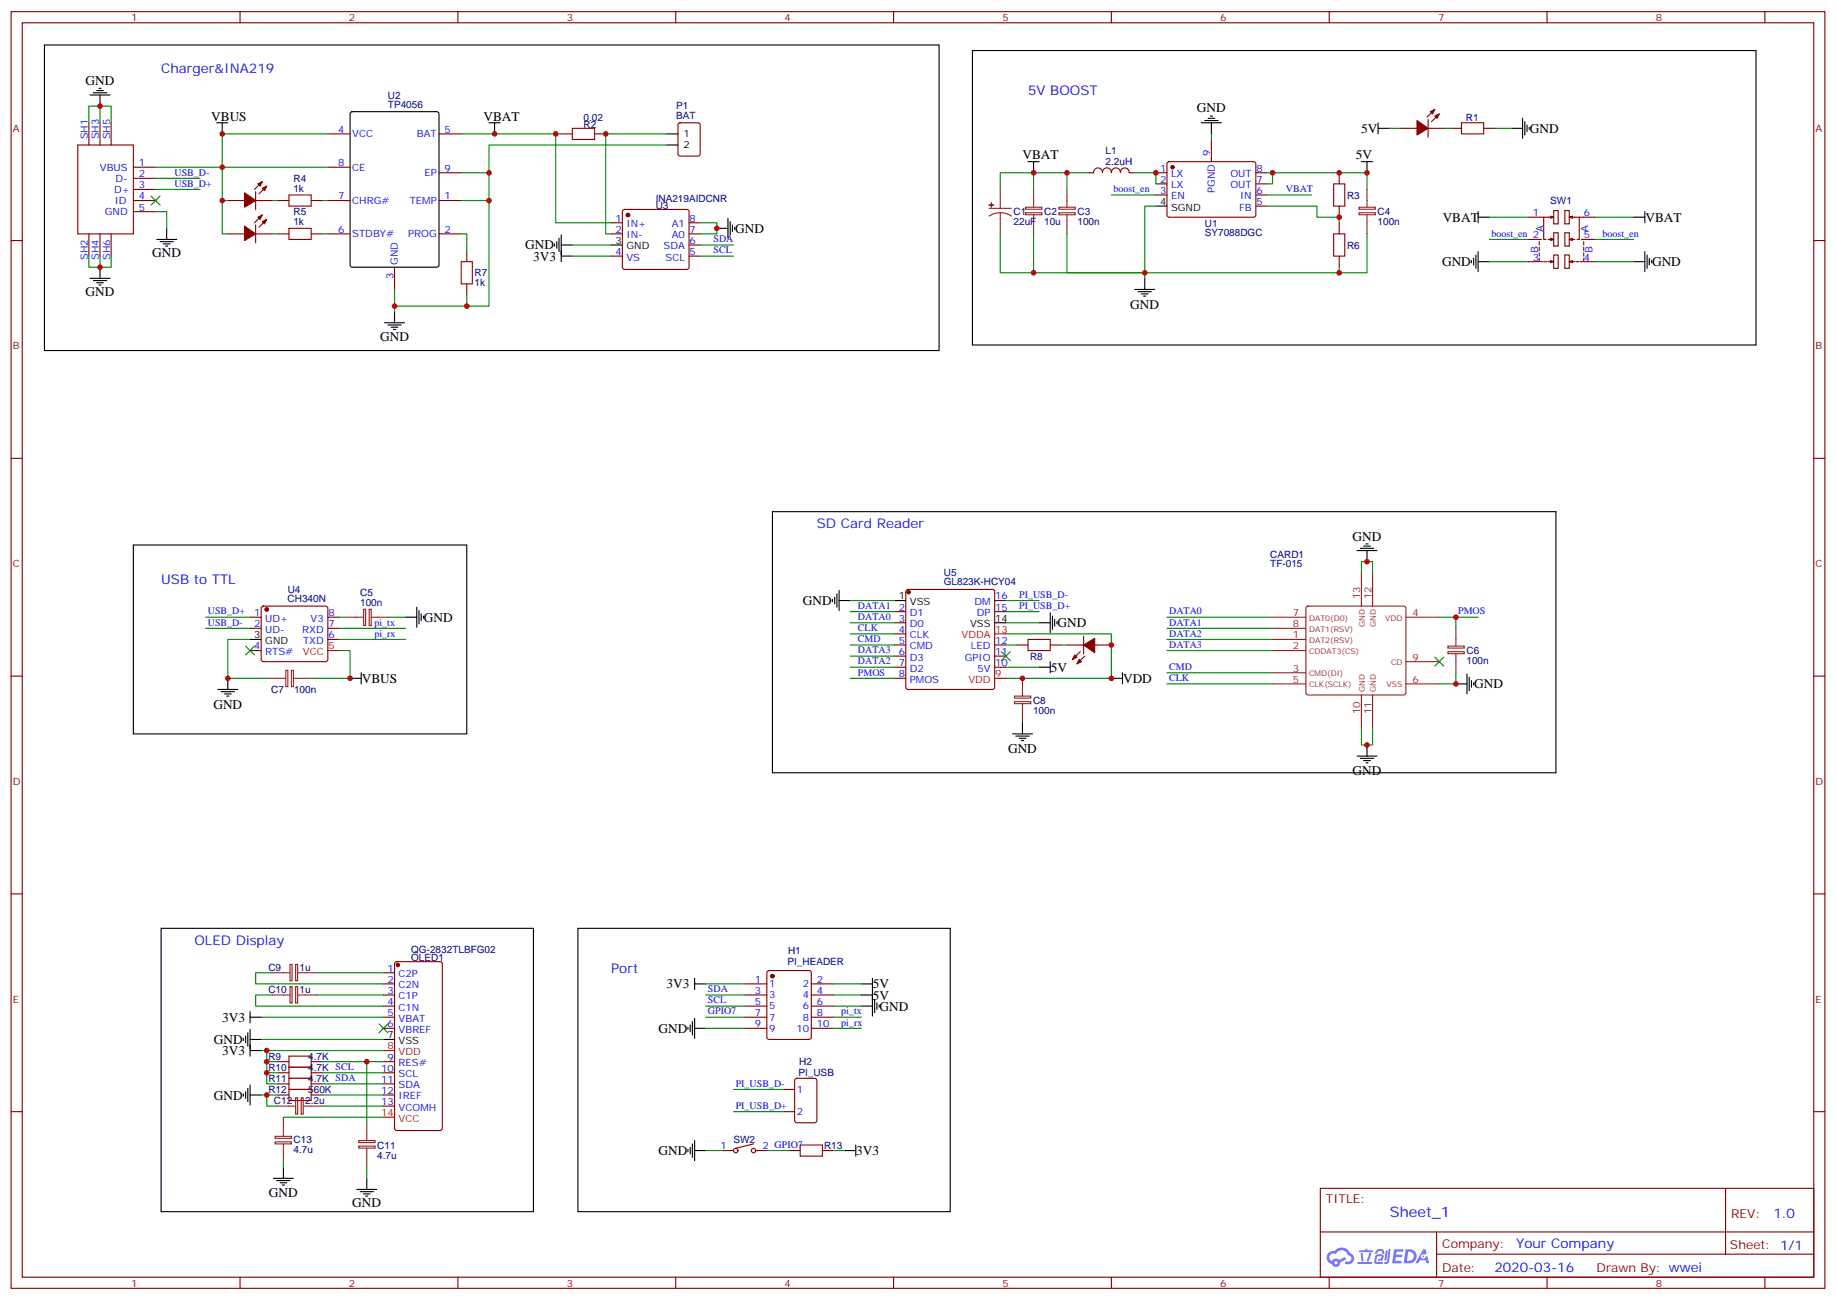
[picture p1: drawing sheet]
<svg xmlns="http://www.w3.org/2000/svg" width="583mm" height="413mm" viewBox="0 0 583 413" stroke-linecap="round" stroke-linejoin="round" font-family="sans-serif">
<path d="M14.1 14.3h284v97h-284zM308.7 16.1h248.7v93.4h-248.7zM42.3 173h105.9v60h-105.9zM245.2 162.5h248.7v82.9h-248.7zM51.2 294.7h118.1v90h-118.1zM183.4 294.7h118.2v90h-118.2z" fill="none" stroke="#000" stroke-width=".35"/>
<g fill="none" stroke="#870000" stroke-width=".35">
<path d="M3.5 3.7h575.8v405.3h-575.8zM7.1 7.2h568.6v398.3h-568.6zM76.2 3.7v3.5M145.3 3.7v3.5M214.5 3.7v3.5M283.6 3.7v3.5M352.8 3.7v3.5M421.9 3.7v3.5M491.1 3.7v3.5M560.2 3.7v3.5M3.5 76.4h3.6M575.7 76.4h3.6"/>
<path d="M3.5 145.5h3.6M575.7 145.5h3.6M3.5 214.7h3.6M575.7 214.7h3.6M3.5 283.8h3.6M575.7 283.8h3.6M3.5 353h3.6M575.7 353h3.6M419.1 377.3h156.6v28.2h-156.6zM547.7 377.3v20.9M419.1 391.1h156.5M456 398.2h119.6"/>
<path d="M456 391.1v14.2M76.2 405.5v3.5M145.3 405.5v3.5M214.5 405.5v3.5M283.6 405.5v3.5M352.8 405.5v3.5M421.9 405.5v3.5M491.1 405.5v3.5M560.2 405.5v3.5"/>
</g>
<g fill="#5487ff">
<path d="M442.5 396.6h2.6l.3 .2-.1 .6h-2l-.1 1h1.6l.4 .4-.4 .4-1.7-.1-.2 1.2 1.8 .1 .2 .3-.2 .4h-2.8z"/>
<path d="M451.8 396.7h.7l.3 1.3-.6 .3a.74 .74 0 0 0-1.1 .3 .74 .74 0 0 0 .5 1.1 .74 .74 0 0 0 .9-.7l.5-.3 .6 2.4h-.8l-.2-1h-1.9l-.5 1h-.9z"/>
<path d="M439.9 397.1h.6l-.4 2.9a.31 .31 0 0 1-.4 .3 .31 .31 0 0 1-.2-.3z"/>
<path d="M440.8 396.6h.6l-.5 4a.89 .89 0 0 1-.7 .7 .89 .89 0 0 1-.9-.3l1-.5z"/>
<path d="M437.2 396.8l.6-.2 1.1 .1 .5 1.4h-.5l-.5-.9h-.8l-.6 .9h-.6z"/>
<path d="M436.8 398.5l1.8-.2a1.04 1.04 0 0 1 .6 1.1 1.04 1.04 0 0 1-.9 .9h-.6a.29 .29 0 0 1-.3-.4 .29 .29 0 0 1 .3-.2h.7l.2-.8h-1.5l-.3 1.8h1.9a.29 .29 0 0 1 .3 .3 .29 .29 0 0 1-.3 .3h-2l-.4-.3 .2-2.1z"/>
<path d="M430.9 400.7h4.4a.3 .3 0 0 1 .3 .3 .3 .3 0 0 1-.3 .3h-4.3z"/>
<path d="M434.7 397.8h.6a4 4 0 0 1-1.2 2.8l-.2-.3z"/>
<path d="M431.9 397.8h.6l.3 2.4-.3 .3-.3-.2z"/>
<path d="M431.5 397h1.9l.2-.5h.5l-.1 .5h1.5a.29 .29 0 0 1 .3 .3 .29 .29 0 0 1-.3 .3h-3.9z"/>
<path d="M446.2 396.6l-.6 4.5h1.4a2.27 2.27 0 0 0 2.7-2.3 2.27 2.27 0 0 0-2.7-2.2zM447 397.4a1.5 1.5 0 0 1 1.8 1.6 1.5 1.5 0 0 1-1.9 1.3h-.3z"/>
<path d="M421.8 397.8a2.09 2.09 0 0 0 1 3.5 1.37 1.37 0 0 0 1.5 .9 1.37 1.37 0 0 0 1.1-1.4l1.9-1-.4-.7-1.8 1a1.4 1.4 0 0 0-2.3 .4 1.32 1.32 0 0 1-.7-1.9 1.32 1.32 0 0 1 2-.4 2.02 2.02 0 0 1 2-1.3 2.02 2.02 0 0 1 1.8 1.6 1.09 1.09 0 0 1 1 1.4 1.09 1.09 0 0 1-1.5 .7 .41 .41 0 0 0-.5 .3 .41 .41 0 0 0 .4 .5 1.89 1.89 0 0 0 2.4-1.2 1.89 1.89 0 0 0-1.2-2.4 2.98 2.98 0 0 0-5-.6l-1 .1zM423.6 400.9a.52 .52 0 0 1 1 0 .52 .52 0 0 1-1 0z"/>
<circle cx="451.8" cy="398.9" r=".28"/>
</g>
<g fill="none" stroke="#000" stroke-width=".35">
<path d="M28.6 30.2h6.3M29.6 29.5h4.3M30.7 28.8h2.1M31.4 28h.7M31.7 30.2v3.5M68.8 39h3.5M70.6 39v3.5M111.4 35.7l.4-.2h26.8l.7 .4v48.2l-.4 .7h-27.1l-.6-.4-.1-48.2zM155.2 39h3.5M157 39v3.5M381.4 39h6.3M382.4 38.3h4.2"/>
<path d="M383.5 37.6h2.1M384.2 36.9h.7M384.5 39v3.5M437.4 39v3.5M483.3 37.6v6.3M484 38.6v4.3M484.7 39.7v2.1M211.7 42.5h3.5M211.7 46h3.5M326.3 51.3h3.5M328.1 51.3v3.6M432.2 51.3h3.5"/>
<path d="M433.9 51.3v3.6M437.4 40.7h3.6M479.8 40.7h3.5M485.4 40.4v.7M49.7 76h6.4M50.8 76.7h4.2M51.9 77.4h2.1M52.6 78.1h.7M52.9 72.5v3.5M176 77.4v.7M176.7 76.7v2.1M177.4 75.7v4.2"/>
<path d="M178.2 77.8h3.5M178.2 74.6v8.5M194 77.8h3.6M227.5 72.5h3.6M231.1 69.3v6.4M231.8 70.4v4.2M232.5 71.4v2.2M233.2 72.1v.7M366.9 65.4h3.5M469.2 67.2v3.5M469.2 79.9v6.4M469.2 69h3.5"/>
<path d="M518.6 69h3.5M522.1 67.2v3.5M522.1 79.9v6.4M28.6 88.4h6.3M29.6 89.1h4.3M30.7 89.8h2.1M31.4 90.5h.7M31.7 84.8v3.6M125.2 99v3.5M178.2 81.3h3.5M360.2 91.9h6.3M361.2 92.6h4.3"/>
<path d="M362.3 93.3h2.1M363 94h.7M363.4 88.4v3.5M467.1 82.7v.7M467.8 82v2.1M468.5 81v4.2M469.2 83.1h3.5M518.6 83.1h3.5M522.8 81v4.2M523.5 82v2.1M524.2 82.7v.7M122.1 102.5h6.3"/>
<path d="M123.1 103.2h4.3M124.2 103.9h2.1M124.9 104.6h.7M430.7 174.8h6.4M431.8 174.1h4.2M432.9 173.4h2.1M433.6 172.7h.7M433.9 174.8v3.5M128.8 196h3.5M132.3 192.8v6.3M133 193.9v4.2M133.7 194.9v2.1"/>
<path d="M134.4 195.6v.7M264.2 190.3v.7M264.9 189.6v2.1M265.6 188.6v4.2M266.3 190.7h3.6M266.3 187.5v6.4M284 190.7h3.5M315.7 197.7h3.6M329.8 197.7h3.6M333.4 194.6v6.3M334.1 195.6v4.2M334.8 196.7v2.1"/>
<path d="M335.5 197.4v.7M69.1 218.9h6.4M70.2 219.6h4.2M72.3 215.4v3.5M79.4 203h3.5M111.1 215.4h3.6M114.7 213.6v3.5M329.8 211.8h3.6M333.4 210.1v3.5M352.8 215.4h3.5M356.3 213.6v3.5M462.1 217.1h3.6"/>
<path d="M465.7 214v6.3M466.4 215v4.3M467.1 216.1v2.1M467.8 216.8v.7M71.3 220.3h2.1M72 221h.7M321.4 233h6.3M322.4 233.7h4.3M323.5 234.4h2.1M324.2 235.1h.7M324.6 229.5v3.5M433.9 236.5v3.6"/>
<path d="M430.7 240.1h6.4M431.8 240.8h4.2M432.9 241.5h2.1M433.6 242.2h.7M220.5 312.4h3.5M220.5 310.6v3.5M273.4 319.4h3.5M273.4 315.9h3.5M273.4 312.4h3.5M276.9 310.6v12M277.6 317.3v4.3M278.3 318.4v2.1"/>
<path d="M279 319.1v.7M77.3 329.7v.7M78 329v2.1M78.7 327.9v4.2M79.4 330h3.5M79.4 323h3.5M79.4 321.2v3.5M79.4 326.8v8.5M79.4 333.6h3.5M121.7 330h3.5M218.4 326.1v.7M219.1 325.4v2.2"/>
<path d="M219.8 324.4v4.2M220.5 323.3v6.4M220.5 326.5h3.5M77.3 347.3v.7M78 346.6v2.1M78.7 345.5v4.3M79.4 344.5v6.3M79.4 347.7h3.5M86.8 374.1h6.3M87.8 374.8h4.3M88.9 375.5h2.1M89.6 376.2h.7"/>
<path d="M90 370.6v3.5M113.2 377.6h6.4M114.3 378.4h4.2M115.4 379.1h2.1M116.1 379.8h.7M116.4 374.1v3.5M218.4 364.9v.8M219.1 364.2v2.2M219.8 363.2v4.2M220.5 362.1v6.4M220.5 365.3h3.5M268.1 365.3h3.5"/>
<path d="M271.6 363.5v3.6"/>
</g>
<g fill="none" stroke="#870000" stroke-width=".35">
<path d="M28.2 39v7M31.7 39v7M35.3 39v7M215.4 39.2l.5-.2h5.6l.7 .4v9.5l-.4 .6-5.9 .1-.7-.5v-9.4zM453.3 37.9v5.7M455.4 34.7l-2.4 2.5M456.8 36.2l-2.4 2.4M24.7 46h17.6v28.3h-17.6zM42.3 53.1h7.1M42.3 56.6h7.1M83.3 57.7l-2.5 2.4M84.7 59.1l-2.5 2.5"/>
<path d="M104.1 42.5h7M104.1 53.1h7M139.3 42.5h7.1M139.3 54.9h7.1M178.2 42.5h3.5M188.7 42.5h3.6M352.8 54.8a1.41 1.41 0 0 0-1.5-1.5 1.41 1.41 0 0 0-1.4 1.5 1.41 1.41 0 0 0-1.4-1.5 1.41 1.41 0 0 0-1.4 1.5l-1.4 .1M352.8 54.8a1.41 1.41 0 0 1 1.4-1.5 1.41 1.41 0 0 1 1.4 1.5M355.7 54.8a1.38 1.38 0 0 1 1.3-1.5 1.38 1.38 0 0 1 1.4 1.5l1.4 .1M366.9 54.9h3.5M366.9 58.4h3.5M370.7 51.5l.4-.2 27.1 .1 .4 .6v16.5l-.7 .5-27.1-.1-.4-.6v-16.3z"/>
<path d="M384.5 44.3v7M398.6 54.9h3.6M398.6 58.4h3.6M425.1 54.9v3.5M444.5 40.7h5.3M453.3 40.7h5.3M460.4 40.7h3.5M471 40.7h3.5M28.2 74.3v7M31.7 74.3v7M35.3 74.3v7M42.3 63.7h7.1"/>
<path d="M42.3 67.2h7.1M42.3 60.1h7.1M72.3 63.7h5.3M72.3 74.3h5.3M81.1 63.7h5.3M81.1 74.3h5.3M81.1 60.9v5.6M81.1 71.4v5.7M83.3 68.3l-2.5 2.4M84.7 69.7l-2.5 2.4M88.2 63.7h3.5M88.2 74.3h3.5"/>
<path d="M98.8 63.7h3.5M98.8 74.3h3.5M104.1 63.7h7M104.1 74.3h7M139.3 63.7h7.1M139.3 74.3h7.1M148.2 79.6v3.5M194 74.3h3.6M194 70.7h3.6M197.8 66.7l.5-.2h19.7l.5 .2 .2 .5v17.6l-.2 .5-.5 .2h-19.7l-.5-.2-.2-.5v-17.6zM218.7 74.3h3.5M218.7 70.7h3.5"/>
<path d="M218.7 77.8h3.5M366.9 61.9h3.5M398.6 61.9h3.6M398.6 65.4h3.6M425.1 65.4v3.6M425.1 70.7v3.6M485.1 76h4.2M485.1 69h4.9M488.6 76.7v1.1M488.6 78.5v1.1M492.1 75.7l1.1 .3h-1.8M492.1 68.6l1.1 .4h-3.2v7h.7"/>
<path d="M493.2 66.9h1.4v4.2h-1.4zM493.2 73.9h1.4v4.2h-1.4zM493.2 76l-1.1 .4M493.2 69l-1.1 .3M496.7 66.9h1.4v4.2h-1.4zM496.7 73.9h1.4v4.2h-1.4zM498.1 76l1.1 .4M498.1 69l1.1 .3M499.2 75.7l-1.1 .3h1.8M499.2 68.6l-1.1 .4h3.2v7h-.7M501.3 69h4.9M502 76h4.2"/>
<path d="M502.7 76.7v1.1M502.7 78.5v1.1M125.2 84.8v7.1M148.2 90.1v3.6M194 81.3h3.6M218.7 81.3h3.5M425.1 81.3v3.5M488.6 80.3v1M488.6 82v1.1h-3.5M488.9 83.1h.8M490 83.1h1.1M492.1 82.7l1.1 .4h-1.8"/>
<path d="M493.2 81h1.4v4.2h-1.4zM493.2 83.1l-1.1 .3M496.7 81h1.4v4.2h-1.4zM498.1 83.1l1.1 .3M499.2 82.7l-1.1 .4h1.8M500.2 83.1h1.1M501.6 83.1h.8M502.7 82v1.1h3.5M502.7 80.3v1M79.4 196h3.5M79.4 199.5h3.5M83.1 192.6l.5-.2h19.8l.5 .2 .2 .5v16.3l-.3 .5-.4 .2h-19.8l-.5-.3-.2-.4v-16.3z"/>
<path d="M104.1 196h3.5M104.1 199.5h3.5M284 194.2h3.5M284 197.7h3.5M287.7 187.4l.5-.3h26.8l.5 .3 .2 .5v30.3l-.2 .5-.5 .2h-26.8l-.5-.2-.2-.5v-30.3zM315.7 194.2h3.6M315.7 190.7h3.6M79.4 206.6h3.5M104.1 203h3.5M284 201.3h3.5M284 204.8h3.5M284 208.3h3.5"/>
<path d="M284 211.8h3.5M284 215.4h3.5M315.7 204.8h3.6M315.7 208.3h3.6M315.7 211.8h3.6M322.8 204.8h3.5M333.4 204.8h3.5M338.7 204.8h5.3M342.9 206.9l-2.5 2.5M344 202v5.6M344.3 208.3l-2.5 2.5M347.5 204.8h5.3"/>
<path d="M121.7 308.9h3.5M121.7 312.4h3.5M121.7 315.9h3.5M121.7 319.4h3.5M125.5 305.5l.4-.2h13.8l.7 .5v52.4l-.5 .7-14 .1-.6-.5-.1-52.5zM236.4 312.4h7M236.4 315.9h7M236.4 319.4h7M243.7 308.4l.4-.2h12.7l.7 .4v20.7l-.4 .7h-13l-.6-.4-.1-20.7zM257.5 312.4h7.1M257.5 315.9h7.1M257.5 319.4h7.1"/>
<path d="M88.2 337.1h3.5M98.8 337.1h3.5M121.7 323h3.5M121.7 326.5h3.5M121.7 337.1h3.5M236.4 323h7M236.4 326.5h7M257.5 323h7.1M257.5 326.5h7.1M88.2 340.6h3.5M88.2 344.1h3.5M88.2 347.7h3.5"/>
<path d="M98.8 340.6h3.5M98.8 344.1h3.5M98.8 347.7h3.5M121.7 340.6h3.5M121.7 344.1h3.5M121.7 347.7h3.5M121.7 351.2h3.5M248.7 345.9h3.5M248.7 353h3.5M252.5 342.6l.4-.2h5.7l.6 .4 .1 13-.5 .6-5.9 .1-.6-.5-.1-12.9zM229.3 365.3h3.5M239.2 363.2l-5.7 1.4"/>
<path d="M239.9 365.3h3.5M250.5 365.3h3.5M261.1 365.3h3.5"/>
<circle cx="233.5" cy="365.3" r=".71"/>
<circle cx="239.2" cy="365.3" r=".71"/>
</g>
<g fill="#870000" stroke="#870000" stroke-width=".35">
<path d="M83.3 70.4l1.4-.7-.7 1.4z"/>
<path d="M81.8 69l1.5-.7-.8 1.4z"/>
<path d="M77.6 71.8l3.5 2.5-3.5 2.1z"/>
<path d="M83.3 59.8l1.4-.7-.7 1.4z"/>
<path d="M81.8 58.4l1.5-.7-.8 1.4z"/>
<path d="M77.6 61.2l3.5 2.5-3.5 2.1z"/>
<path d="M455.4 36.9l1.4-.7-.7 1.4z"/>
<path d="M454 35.5l1.4-.8-.7 1.5z"/>
<path d="M449.8 38.3l3.5 2.4-3.5 2.2z"/>
<path d="M341.1 208l.7 .7-1.4 .7z"/>
<path d="M342.5 209.4l.8 .7-1.5 .7z"/>
<path d="M344 204.8l3.5-2.1v4.6z"/>
<circle cx="372.2" cy="53.1" r=".53"/>
<circle cx="288.4" cy="188" r=".53"/>
<circle cx="84.7" cy="193.5" r=".53"/>
<circle cx="126.3" cy="306.4" r=".53"/>
<circle cx="245.2" cy="309.9" r=".53"/>
<circle cx="199.3" cy="68.3" r=".53"/>
</g>
<g fill="none" stroke="#a10000" stroke-width=".35">
<path d="M463.9 39h7.1v3.5h-7.1zM181.7 40.7h7v3.6h-7zM423.3 58.4h3.6v7h-3.6zM91.7 61.9h7.1v3.5h-7.1zM91.7 72.5h7.1v3.5h-7.1zM423.3 74.3h3.6v7h-3.6zM146.4 83.1h3.5v7h-3.5zM326.3 203h7.1v3.6h-7.1zM91.7 335.3h7.1v3.5h-7.1zM91.7 338.8h7.1v3.6h-7.1zM91.7 345.9h7.1v3.5h-7.1zM91.7 342.4h7.1v3.5h-7.1z"/>
<path d="M254 363.5h7.1v3.6h-7.1z"/>
</g>
<g fill="none" stroke="#8c2424" stroke-width=".35">
<path d="M314 66.1h7M317.5 67.6l1.9 .2 1.6 .8M317.5 67.6l-1.9 .2-1.6 .8M317.5 60.1v6M317.5 67.6v6.7M325.5 67.6h5.2v.6h-5.2zM325.5 65.8h5.2v.6h-5.2zM328.1 60.1v5.7M328.1 68.3v6M336.1 67.6h5.2v.6h-5.2zM336.1 65.8h5.2v.6h-5.2zM338.7 60.1v5.7"/>
<path d="M338.7 68.3v6M431.4 67.6h5.2v.6h-5.2zM431.4 65.8h5.2v.6h-5.2zM433.9 60.1v5.7M433.9 68.3v6M109.4 196h6M115.4 193.4h.7v5.2h-.7zM117.2 193.4h.6v5.2h-.6zM117.8 196h5.7M403.9 196h10.6M403.9 199.5h10.6M414.7 192.6l.5-.2h30.4l.5 .2 .2 .5v26.9l-.3 .5-.4 .2h-30.4l-.5-.3-.2-.4v-26.9z"/>
<path d="M432.2 181.9v10.5M435.7 181.9v10.5M446.3 196h10.5M462.1 199.5v5.6M84.7 215.4h6M90.7 212.8h.7v5.2h-.7zM92.5 212.8h.6v5.2h-.6zM93.1 215.4h5.7M324.6 215.4v5.6M403.9 203h10.6M403.9 206.6h10.6M403.9 213.6h10.6"/>
<path d="M403.9 217.1h10.6M446.3 217.1h10.5M446.3 210.1h10.5M459.6 206.9h5.2v.6h-5.2zM459.6 205.1h5.2v.7h-5.2zM462.1 207.6v6M322 222.8h5.2v.6h-5.2zM322 221h5.2v.7h-5.2zM324.6 223.5v6M432.2 220.7v10.5M435.7 220.7v10.5M86.4 308.9h5.7"/>
<path d="M86.4 315.9h5.7M92.1 306.2h.6v5.2h-.6zM92.1 313.3h.6v5.2h-.6zM93.8 306.2h.7v5.2h-.7zM93.8 313.3h.7v5.2h-.7zM94.5 308.9h6M94.5 315.9h6M88.2 351.2h5.6M90 354.7v6M93.8 348.5h.7v5.2h-.7zM95.6 348.5h.6v5.2h-.6zM96.3 351.2h6"/>
<path d="M116.4 356.5v5.6M87.3 360.8h5.2v.6h-5.2zM87.3 362.5h5.2v.7h-5.2zM90 363.2v5.6M113.9 363.9h5.2v.6h-5.2zM113.9 362.1h5.2v.7h-5.2zM116.4 364.6v6"/>
</g>
<g fill="#8c2424" stroke="#8c2424" stroke-width=".35">
<path d="M314 65.1h1.4z"/>
<path d="M314.7 64.4v1.4z"/>
</g>
<path d="M104.1 206.6h3.5M315.7 215.4h3.6M315.7 201.3h3.6M121.7 333.6h3.5M121.7 354.7h3.5" fill="none" stroke="#f00" stroke-width=".35"/>
<g fill="none" stroke="#008700" stroke-width=".35">
<path d="M28.2 39v-5.3h7.1v5.3M31.7 33.7v5.3M49.4 56.6h14.1M104.1 53.1h-33.5v21.2h1.7M104.1 42.5h-33.5v10.6h-21.2M146.4 42.5h31.8M155.2 54.9v8.8M176.4 42.5v28.2h17.6M211.7 46h-56.5v8.9h-8.8M211.7 42.5h-19.4v31.8h1.7M328.1 54.9v5.2M338.7 54.9v5.2"/>
<path d="M345.7 54.9h-28.2v5.2M359.8 54.9h7.1v3.5M384.5 42.5v1.8M402.2 54.9h31.7v5.2M403.9 54.9v3.5h-1.7M441 40.7h3.5M458.6 40.7h1.8M474.5 40.7h5.3M49.4 67.2h3.5v5.3M49.4 60.1h14.1M70.6 63.7h1.7M86.4 74.3h1.8"/>
<path d="M86.4 63.7h1.8M102.3 74.3h1.8M102.3 63.7h1.8M146.4 74.3h1.8v5.3M146.4 63.7h8.8v33.5h-7M181.7 77.8h12.3M222.2 70.7h5.3v3.6h-5.3M222.2 77.8h10.6M317.5 74.3v12.3h10.6M328.1 74.3v12.3h35.3v1.8M352.8 61.9h14.1M366.9 65.4h-3.5v21.2h-24.7v-12.3"/>
<path d="M402.2 65.4h15.8v3.6h7.1v1.7M402.2 61.9h14.1M433.9 74.3v12.3h-70.5M472.7 69h12.4M472.7 76h12.4M506.2 69h12.4M506.2 76h12.4M28.2 81.3v3.5h7.1v-3.5M31.7 81.3v3.5M125.2 91.9v7.1M148.2 93.7v3.5h-23M181.7 81.3h12.3"/>
<path d="M222.2 81.3h10.6M425.1 84.8v1.8M472.7 83.1h12.4M506.2 83.1h12.4M65.3 196h14.1M65.3 199.5h14.1M107.6 196h1.8M107.6 199.5h21.2M123.5 196h5.3M269.9 190.7h14.1M269.9 194.2h14.1M269.9 197.7h14.1"/>
<path d="M319.3 190.7h10.5M319.3 194.2h10.5M319.3 197.7h10.5M370.4 196h33.5M370.4 199.5h33.5M432.2 181.9v-3.6h3.5v3.6M456.8 196h12.4M462.1 196v3.5M79.4 203h-7.1v12.4h12.4M107.6 206.6h3.5v8.8h-12.3M107.6 203h21.2M269.9 201.3h14.1"/>
<path d="M269.9 204.8h14.1M269.9 208.3h14.1M269.9 211.8h14.1M269.9 215.4h14.1M319.3 201.3h33.5v14.1h-33.5M319.3 204.8h3.5M319.3 211.8h10.5M336.9 204.8h1.8M370.4 203h33.5M370.4 206.6h33.5M370.4 213.6h33.5M370.4 217.1h33.5"/>
<path d="M462.1 213.6v3.5h-5.3M432.2 231.2v5.3h3.5v-5.3M86.4 308.9h-5.3v3.5h40.6M86.4 315.9h-5.3v3.5h40.6M100.5 308.9h21.2M100.5 315.9h21.2M224 315.9h12.4M224 312.4h12.4M224 319.4h12.4M264.6 315.9h8.8M264.6 312.4h8.8M264.6 319.4h8.8"/>
<path d="M82.9 323h38.8M82.9 330h38.8M82.9 333.6h38.8M84.7 333.6v3.5h3.5M84.7 337.1v3.5h3.5M102.3 337.1h19.4M116.4 337.1v19.4M224 323h12.4M224 326.5h12.4M264.6 323h8.8M264.6 326.5h8.8M82.9 347.7h5.3"/>
<path d="M84.7 347.7v3.5h3.5M84.7 340.6v3.5h3.5M90 354.7h31.7M102.3 347.7h19.4M102.3 351.2h19.4M102.3 344.1h19.4M102.3 340.6h19.4M232.8 345.9h15.9M232.8 353h15.9M90 368.8v1.8M116.4 370.6v3.5M224 365.3h5.3"/>
<path d="M243.4 365.3h7.1M264.6 365.3h3.5"/>
</g>
<g fill="#c00">
<circle cx="116.4" cy="337.1" r=".88"/>
<circle cx="176.4" cy="42.5" r=".88"/>
<circle cx="227.5" cy="72.5" r=".88"/>
<circle cx="84.7" cy="337.1" r=".88"/>
<circle cx="84.7" cy="333.6" r=".88"/>
<circle cx="462.1" cy="217.1" r=".88"/>
<circle cx="433.9" cy="236.5" r=".88"/>
<circle cx="433.9" cy="178.3" r=".88"/>
<circle cx="352.8" cy="215.4" r=".88"/>
<circle cx="352.8" cy="204.8" r=".88"/>
<circle cx="324.6" cy="215.4" r=".88"/>
<circle cx="111.1" cy="215.4" r=".88"/>
<circle cx="70.6" cy="42.5" r=".88"/>
<circle cx="157" cy="42.5" r=".88"/>
<circle cx="155.2" cy="63.7" r=".88"/>
<circle cx="155.2" cy="54.9" r=".88"/>
<circle cx="363.4" cy="86.6" r=".88"/>
<circle cx="403.9" cy="54.9" r=".88"/>
<circle cx="425.1" cy="69" r=".88"/>
<circle cx="328.1" cy="86.6" r=".88"/>
<circle cx="366.9" cy="54.9" r=".88"/>
<circle cx="125.2" cy="97.2" r=".88"/>
<circle cx="31.8" cy="33.7" r=".88"/>
<circle cx="31.8" cy="84.8" r=".88"/>
<circle cx="148.2" cy="97.2" r=".88"/>
<circle cx="425.1" cy="54.9" r=".88"/>
<circle cx="433.9" cy="54.9" r=".88"/>
<circle cx="425.1" cy="86.6" r=".88"/>
<circle cx="338.7" cy="54.9" r=".88"/>
<circle cx="328.1" cy="54.9" r=".88"/>
<circle cx="70.6" cy="53.1" r=".88"/>
<circle cx="70.6" cy="63.7" r=".88"/>
<circle cx="72.3" cy="215.4" r=".88"/>
<circle cx="462.1" cy="196" r=".88"/>
<circle cx="84.7" cy="347.7" r=".88"/>
<circle cx="84.7" cy="340.6" r=".88"/>
<circle cx="192.3" cy="42.5" r=".88"/>
</g>
<g fill="#c00" stroke="#008700" stroke-width=".35">
<path d="M48 62.3l2.8 2.8zM50.8 62.3l-2.8 2.8z"/>
<path d="M78 205.1l2.8 2.9zM80.8 205.1l-2.8 2.9z"/>
<path d="M455.4 208.7l2.9 2.8zM458.3 208.7l-2.9 2.8z"/>
<path d="M317.9 206.9l2.8 2.8zM320.7 206.9l-2.8 2.8z"/>
<path d="M120.3 325.1l2.8 2.8zM120.3 327.9l2.8-2.8z"/>
</g>
<text font-size="4.6" fill="#00f" x="441.2" y="386.3">Sheet_1</text>
<g font-size="4.2" fill="#00f">
<text x="51.2" y="23.1">Charger&amp;INA219</text>
<text x="326.3" y="30.2">5V BOOST</text>
<text x="259.3" y="167.7">SD Card Reader</text>
<text x="51.2" y="185.4">USB to TTL</text>
<text x="61.7" y="300">OLED Display</text>
<text x="194" y="308.9">Port</text>
<text x="562.9" y="386.6">1.0</text>
<text x="481.3" y="396.1">Your Company</text>
<text x="474.4" y="403.9">2020-03-16</text>
</g>
<g font-size="4.2">
<text x="27.2" y="26.9">GND</text>
<text x="379.9" y="35.7">GND</text>
<text x="67" y="38.3">VBUS</text>
<text x="153.5" y="38.3">VBAT</text>
<text x="432" y="42.2">5V</text>
<text x="485.6" y="42.2">GND</text>
<text x="324.6" y="50.6">VBAT</text>
<text x="430.4" y="50.6">5V</text>
<text x="457.9" y="70.4">VBAT</text>
<text x="522.3" y="70.4">VBAT</text>
<text x="233.4" y="73.9">GND</text>
<text x="48.3" y="81.7">GND</text>
<text x="166.7" y="79.2">GND</text>
<text x="169.3" y="82.8">3V3</text>
<text x="457.7" y="84.5">GND</text>
<text x="524.4" y="84.5">GND</text>
<text x="27.2" y="94">GND</text>
<text x="358.8" y="98">GND</text>
<text x="120.6" y="108.1">GND</text>
<text x="429.3" y="171.6">GND</text>
<text x="134.6" y="197.4">GND</text>
<text x="254.9" y="192.1">GND</text>
<text x="335.7" y="199.1">GND</text>
<text x="333.6" y="213.3">5V</text>
<text x="114.8" y="216.8">VBUS</text>
<text x="356.5" y="216.8">VDD</text>
<text x="468" y="218.5">GND</text>
<text x="67.7" y="225">GND</text>
<text x="320" y="239.1">GND</text>
<text x="429.3" y="246.1">GND</text>
<text x="211.6" y="313.8">3V3</text>
<text x="277.1" y="317.3">5V</text>
<text x="277.1" y="313.8">5V</text>
<text x="279.2" y="320.9">GND</text>
<text x="70.5" y="324.4">3V3</text>
<text x="209" y="327.9">GND</text>
<text x="67.9" y="331.5">GND</text>
<text x="70.5" y="335">3V3</text>
<text x="67.9" y="349.1">GND</text>
<text x="209" y="366.7">GND</text>
<text x="271.8" y="366.7">3V3</text>
<text x="85.4" y="380.2">GND</text>
<text x="111.8" y="383.3">GND</text>
</g>
<g font-size="3.9" fill="#800">
<text x="420.9" y="381.9">TITLE:</text>
<text x="549.5" y="386.6">REV:</text>
<text x="457.8" y="396.1">Company:</text>
<text x="549.1" y="396.7">Sheet: 1/1</text>
<text x="457.8" y="403.8">Date:</text>
<text x="506.8" y="403.8">Drawn By: wwei</text>
</g>
<g font-size="3.2" fill="#800">
<text x="41.6" y="6.7">1</text>
<text x="110.8" y="6.7">2</text>
<text x="179.9" y="6.7">3</text>
<text x="249.1" y="6.7">4</text>
<text x="318.2" y="6.7">5</text>
<text x="387.3" y="6.7">6</text>
<text x="456.5" y="6.7">7</text>
<text x="525.6" y="6.7">8</text>
<text x="4.1" y="41.8">A</text>
<text x="576.3" y="41.8">A</text>
<text x="4.1" y="110.9">B</text>
<text x="576.3" y="110.9">B</text>
<text x="4.1" y="180.1">C</text>
<text x="576.3" y="180.1">C</text>
<text x="4.1" y="249.2">D</text>
<text x="576.3" y="249.2">D</text>
<text x="4.1" y="318.4">E</text>
<text x="576.3" y="318.4">E</text>
<text x="41.6" y="408.5">1</text>
<text x="110.8" y="408.5">2</text>
<text x="179.9" y="408.5">3</text>
<text x="249.1" y="408.5">4</text>
<text x="318.2" y="408.5">5</text>
<text x="387.3" y="408.5">6</text>
<text x="456.5" y="408.5">7</text>
<text x="525.6" y="408.5">8</text>
</g>
<g font-size="3.2" fill="#000080">
<text x="123.1" y="34.4">TP4056</text>
<text x="123.1" y="31.3">U2</text>
<text x="214.6" y="34.7">P1</text>
<text x="185.2" y="38.3">0.02</text>
<text x="185.2" y="40.7">R2</text>
<text x="214.6" y="37.9">BAT</text>
<text x="465.3" y="38.4">R1</text>
<text x="350.9" y="52.2">2.2uH</text>
<text x="350.9" y="49.1">L1</text>
<text x="93.1" y="57.7">R4</text>
<text x="93.1" y="60.9">1k</text>
<text x="208.1" y="64">INA219AIDCNR</text>
<text x="427.6" y="63.1">R3</text>
<text x="492.1" y="64.8">SW1</text>
<text x="93.1" y="71.4">1k</text>
<text x="93.1" y="68.2">R5</text>
<text x="208.1" y="66.5">U3</text>
<text x="321.7" y="71.6">22uF</text>
<text x="321.7" y="68.4">C1</text>
<text x="331.4" y="71.5">10u</text>
<text x="331.4" y="68.3">C2</text>
<text x="342" y="71.5">100n</text>
<text x="342" y="68.3">C3</text>
<text x="382.4" y="72">U1</text>
<text x="437.3" y="71.5">100n</text>
<text x="437.3" y="68.3">C4</text>
<text x="382.4" y="75.1">SY7088DGC</text>
<text x="427.6" y="78.9">R6</text>
<text x="150.6" y="87.8">R7</text>
<text x="150.6" y="91">1k</text>
<text x="403.2" y="177">CARD1</text>
<text x="299.6" y="185.9">GL823K-HCY04</text>
<text x="299.6" y="182.8">U5</text>
<text x="403.2" y="180.1">TF-015</text>
<text x="91.3" y="191.2">CH340N</text>
<text x="91.3" y="188.1">U4</text>
<text x="114.3" y="189.2">C5</text>
<text x="114.3" y="192.4">100n</text>
<text x="327" y="209.4">R8</text>
<text x="465.5" y="207.8">C6</text>
<text x="465.5" y="210.8">100n</text>
<text x="86.1" y="220">C7</text>
<text x="93.4" y="220">100n</text>
<text x="327.9" y="226.7">100n</text>
<text x="327.9" y="223.6">C8</text>
<text x="130.5" y="302.5">QG-2832TLBFG02</text>
<text x="130.5" y="305">OLED1</text>
<text x="250.1" y="303">H1</text>
<text x="85.2" y="308.3">C9</text>
<text x="95.1" y="308.3">1u</text>
<text x="250" y="306.5">PI_HEADER</text>
<text x="85.2" y="315.3">C10</text>
<text x="95.1" y="315.3">1u</text>
<text x="85.2" y="336.5">R9</text>
<text x="85.2" y="340">R10</text>
<text x="97.9" y="336.5">4.7K</text>
<text x="97.9" y="340">4.7K SCL</text>
<text x="253.4" y="341.7">PI_USB</text>
<text x="253.7" y="338.2">H2</text>
<text x="85.2" y="347.1">R12</text>
<text x="85.2" y="343.5">R11</text>
<text x="97.9" y="347.1">560K</text>
<text x="97.9" y="343.5">4.7K SDA</text>
<text x="86.9" y="350.6">C12</text>
<text x="96.9" y="350.6">2.2u</text>
<text x="93.2" y="363">C13</text>
<text x="119.8" y="364.7">C11</text>
<text x="232.8" y="362.9">SW2</text>
<text x="261.6" y="364.7">R13</text>
<text x="93.2" y="366.1">4.7u</text>
<text x="119.8" y="367.9">4.7u</text>
</g>
<g font-size="3.2" fill="#00f">
<text x="27.9" y="44.3" transform="rotate(-90 27.9 44.3)">SH1</text>
<text x="31.4" y="44.3" transform="rotate(-90 31.4 44.3)">SH3</text>
<text x="34.9" y="44.3" transform="rotate(-90 34.9 44.3)">SH5</text>
<text x="107.3" y="42.2">4</text>
<text x="111.8" y="43.6">VCC</text>
<text x="132.3" y="43.6">BAT</text>
<text x="141.1" y="42.2">5</text>
<text x="44.1" y="52.7">1</text>
<text x="107.3" y="52.7">8</text>
<text x="384.2" y="49.6" transform="rotate(-90 384.2 49.6)">9</text>
<text x="31.7" y="54.2">VBUS</text>
<text x="36.7" y="57.7">D-</text>
<text x="44.1" y="56.3">2</text>
<text x="44.1" y="59.8">3</text>
<text x="55.4" y="55.7">USB_D-</text>
<text x="55.4" y="59.3">USB_D+</text>
<text x="111.8" y="54.2">CE</text>
<text x="134.7" y="55.9">EP</text>
<text x="141.1" y="54.5">9</text>
<text x="368.2" y="54.5">1</text>
<text x="368.2" y="58">2</text>
<text x="371.7" y="56.3">LX</text>
<text x="371.7" y="59.8">LX</text>
<text x="390.6" y="59.8">OUT</text>
<text x="390.6" y="56.3">OUT</text>
<text x="398.8" y="58">7</text>
<text x="398.8" y="54.5">8</text>
<text x="36.2" y="61.2">D+</text>
<text x="36.4" y="64.7">ID</text>
<text x="44.1" y="63.3">4</text>
<text x="107.3" y="63.3">7</text>
<text x="111.8" y="64.7">CHRG#</text>
<text x="130.1" y="64.7">TEMP</text>
<text x="141.1" y="63.3">1</text>
<text x="353.5" y="61">boost_en</text>
<text x="368.2" y="61.6">3</text>
<text x="371.7" y="63.3">EN</text>
<text x="385.6" y="61.2" transform="rotate(-90 385.6 61.2)">PGND</text>
<text x="393.6" y="63.3">IN</text>
<text x="398.8" y="65.1">5</text>
<text x="398.8" y="61.6">6</text>
<text x="408.2" y="61">VBAT</text>
<text x="33.3" y="68.3">GND</text>
<text x="44.1" y="66.9">5</text>
<text x="195.4" y="70.4">1</text>
<text x="218.9" y="70.4">8</text>
<text x="393.3" y="66.9">FB</text>
<text x="486.6" y="68.6">1</text>
<text x="502.7" y="68.6">6</text>
<text x="107.3" y="73.9">6</text>
<text x="111.8" y="75.3">STDBY#</text>
<text x="129.6" y="75.3">PROG</text>
<text x="141.1" y="73.9">2</text>
<text x="195.4" y="73.9">2</text>
<text x="198.9" y="72.1">IN+</text>
<text x="198.9" y="75.7">IN-</text>
<text x="213.2" y="75.7">A0</text>
<text x="213.2" y="72.1">A1</text>
<text x="218.9" y="77.4">6</text>
<text x="218.9" y="73.9">7</text>
<text x="226.5" y="76.9">SDA</text>
<text x="473.4" y="75.1">boost_en 2</text>
<text x="489.9" y="73.5" transform="rotate(-90 489.9 73.5)">A</text>
<text x="502.7" y="75.7">5</text>
<text x="504.1" y="73.5" transform="rotate(-90 504.1 73.5)">A</text>
<text x="508.7" y="75.1">boost_en</text>
<text x="27.9" y="82.6" transform="rotate(-90 27.9 82.6)">SH2</text>
<text x="31.4" y="82.6" transform="rotate(-90 31.4 82.6)">SH4</text>
<text x="34.9" y="82.6" transform="rotate(-90 34.9 82.6)">SH6</text>
<text x="195.4" y="81">4</text>
<text x="198.9" y="82.7">VS</text>
<text x="210.6" y="79.2">SDA</text>
<text x="211.3" y="82.7">SCL</text>
<text x="218.9" y="81">5</text>
<text x="226.5" y="80.4">SCL</text>
<text x="486.6" y="82.7">3</text>
<text x="488.3" y="80.2" transform="rotate(-90 488.3 80.2)">B</text>
<text x="502.7" y="82.7">4</text>
<text x="505.5" y="80.2" transform="rotate(-90 505.5 80.2)">B</text>
<text x="124.9" y="88.6" transform="rotate(-90 124.9 88.6)">3</text>
<text x="126.3" y="84.1" transform="rotate(-90 126.3 84.1)">GND</text>
<text x="315.9" y="190.3">16</text>
<text x="323.5" y="189.8">PI_USB_D-</text>
<text x="66" y="195.1">USB_D+</text>
<text x="80.7" y="195.6">1</text>
<text x="84.2" y="197.4">UD+</text>
<text x="98.6" y="197.4">V3</text>
<text x="104.2" y="195.6">8</text>
<text x="272.3" y="196.8">DATA0</text>
<text x="272.3" y="193.3">DATA1</text>
<text x="285.3" y="193.9">2</text>
<text x="285.3" y="197.4">3</text>
<text x="288.8" y="195.6">D1</text>
<text x="309.3" y="192.1">DM</text>
<text x="310.1" y="195.6">DP</text>
<text x="315.9" y="193.9">15</text>
<text x="323.5" y="193.3">PI_USB_D+</text>
<text x="371.1" y="195.1">DATA0</text>
<text x="462.8" y="195.1">PMOS</text>
<text x="66" y="198.6">USB_D-</text>
<text x="80.7" y="199.1">2</text>
<text x="84.2" y="200.9">UD-</text>
<text x="95.9" y="200.9">RXD</text>
<text x="104.2" y="199.1">7</text>
<text x="104.2" y="202.7">6</text>
<text x="118.9" y="198.6">pi_tx</text>
<text x="118.9" y="202.1">pi_rx</text>
<text x="272.3" y="203.9">CMD</text>
<text x="272.3" y="200.4">CLK</text>
<text x="285.3" y="200.9">4</text>
<text x="288.8" y="199.1">D0</text>
<text x="288.8" y="202.7">CLK</text>
<text x="371.1" y="198.6">DATA1</text>
<text x="371.1" y="202.1">DATA2</text>
<text x="80.7" y="206.2">4</text>
<text x="84.2" y="208">RTS#</text>
<text x="96.2" y="204.4">TXD</text>
<text x="272.3" y="207.4">DATA3</text>
<text x="285.3" y="204.4">5</text>
<text x="285.3" y="208">6</text>
<text x="288.8" y="206.2">CMD</text>
<text x="288.8" y="209.7">D3</text>
<text x="306.2" y="209.7">GPIO</text>
<text x="308.2" y="206.2">LED</text>
<text x="315.9" y="208">11</text>
<text x="315.9" y="204.4">12</text>
<text x="371.1" y="205.7">DATA3</text>
<text x="272.3" y="211">DATA2</text>
<text x="272.3" y="214.5">PMOS</text>
<text x="285.3" y="211.5">7</text>
<text x="285.3" y="215">8</text>
<text x="288.8" y="213.3">D2</text>
<text x="310.2" y="213.3">5V</text>
<text x="315.9" y="211.5">10</text>
<text x="371.1" y="212.7">CMD</text>
<text x="288.8" y="216.8">PMOS</text>
<text x="371.1" y="216.3">CLK</text>
<text x="123" y="308.5">1</text>
<text x="126.5" y="310.3">C2P</text>
<text x="123" y="312">2</text>
<text x="123" y="315.6">3</text>
<text x="126.5" y="313.8">C2N</text>
<text x="126.5" y="317.3">C1P</text>
<text x="224.7" y="315">SDA</text>
<text x="239.6" y="312">1</text>
<text x="239.6" y="315.6">3</text>
<text x="244.1" y="313.4">1</text>
<text x="244.1" y="317">3</text>
<text x="254.8" y="313.4">2</text>
<text x="254.8" y="317">4</text>
<text x="259.3" y="312">2</text>
<text x="259.3" y="315.6">4</text>
<text x="123" y="319.1">4</text>
<text x="123" y="322.6">5</text>
<text x="126.5" y="320.9">C1N</text>
<text x="224.7" y="318.6">SCL</text>
<text x="224.7" y="322.1">GPIO7</text>
<text x="239.6" y="319.1">5</text>
<text x="239.6" y="322.6">7</text>
<text x="244.1" y="320.5">5</text>
<text x="254.8" y="320.5">6</text>
<text x="259.3" y="319.1">6</text>
<text x="259.3" y="322.6">8</text>
<text x="267.1" y="322.1">pi_tx</text>
<text x="123" y="326.1">6</text>
<text x="126.5" y="324.4">VBAT</text>
<text x="126.5" y="327.9">VBREF</text>
<text x="239.6" y="326.1">9</text>
<text x="244.1" y="324">7</text>
<text x="244.1" y="327.6">9</text>
<text x="252.8" y="327.6">10</text>
<text x="254.8" y="324">8</text>
<text x="259.3" y="326.1">10</text>
<text x="267.1" y="325.6">pi_rx</text>
<text x="121" y="340.3">10</text>
<text x="123" y="336.7">9</text>
<text x="126.5" y="338.5">RES#</text>
<text x="121" y="343.8">11</text>
<text x="121" y="347.3">12</text>
<text x="126.5" y="342">SCL</text>
<text x="126.5" y="345.5">SDA</text>
<text x="233.5" y="345">PI_USB_D-</text>
<text x="252.9" y="347">1</text>
<text x="121" y="350.8">13</text>
<text x="126.5" y="349.1">IREF</text>
<text x="126.5" y="352.6">VCOMH</text>
<text x="233.5" y="352.1">PI_USB_D+</text>
<text x="252.9" y="354">2</text>
<text x="228.7" y="364.9">1</text>
<text x="242" y="364.9">2 GPIO7</text>
</g>
<g font-size="3.2">
<text x="217" y="43.6">1</text>
<text x="217" y="47.1">2</text>
<text x="368.2" y="65.1">4</text>
<text x="371.7" y="66.9">SGND</text>
<text x="195.4" y="77.4">3</text>
<text x="198.9" y="79.2">GND</text>
<text x="285.3" y="190.3">1</text>
<text x="288.8" y="192.1">VSS</text>
<text x="315.9" y="197.4">14</text>
<text x="80.7" y="202.7">3</text>
<text x="307.9" y="199.1">VSS</text>
<text x="84.2" y="204.4">GND</text>
<text x="123" y="329.7">7</text>
<text x="126.5" y="331.4">VSS</text>
</g>
<g font-size="3.2" fill="#8d2323">
<text x="431.8" y="190.3" transform="rotate(-90 431.8 190.3)">13</text>
<text x="435.3" y="190.3" transform="rotate(-90 435.3 190.3)">12</text>
<text x="410.4" y="195.6">7</text>
<text x="448.4" y="195.6">4</text>
<text x="410.4" y="202.7">1</text>
<text x="410.4" y="199.1">8</text>
<text x="410.4" y="206.2">2</text>
<text x="448.4" y="209.7">9</text>
<text x="410.4" y="213.3">3</text>
<text x="410.4" y="216.8">5</text>
<text x="448.4" y="216.8">6</text>
<text x="431.8" y="226.8" transform="rotate(-90 431.8 226.8)">10</text>
<text x="435.3" y="226.8" transform="rotate(-90 435.3 226.8)">11</text>
</g>
<g font-size="3.2" fill="#f00">
<text x="305.2" y="202.7">VDDA</text>
<text x="315.9" y="200.9">13</text>
<text x="96.2" y="208">VCC</text>
<text x="104.2" y="206.2">5</text>
<text x="315.9" y="215">9</text>
<text x="307.4" y="216.8">VDD</text>
<text x="123" y="333.2">8</text>
<text x="126.5" y="335">VDD</text>
<text x="121" y="354.4">14</text>
<text x="126.5" y="356.1">VCC</text>
</g>
<g font-size="2.5" fill="#8d2323">
<text x="415.6" y="197">DAT0(D0)</text>
<text x="439.7" y="197">VDD</text>
<text x="415.6" y="200.6">DAT1(RSV)</text>
<text x="433.2" y="199.2" transform="rotate(-90 433.2 199.2)">GND</text>
<text x="436.7" y="199.2" transform="rotate(-90 436.7 199.2)">GND</text>
<text x="415.6" y="204.1">DAT2(RSV)</text>
<text x="415.6" y="207.6">CDDAT3(CS)</text>
<text x="415.6" y="214.7">CMD(DI)</text>
<text x="441.6" y="211.1">CD</text>
<text x="415.6" y="218.2">CLK(SCLK)</text>
<text x="433.2" y="219.6" transform="rotate(-90 433.2 219.6)">GND</text>
<text x="436.7" y="219.6" transform="rotate(-90 436.7 219.6)">GND</text>
<text x="440.1" y="218.2">VSS</text>
</g>
</svg>
